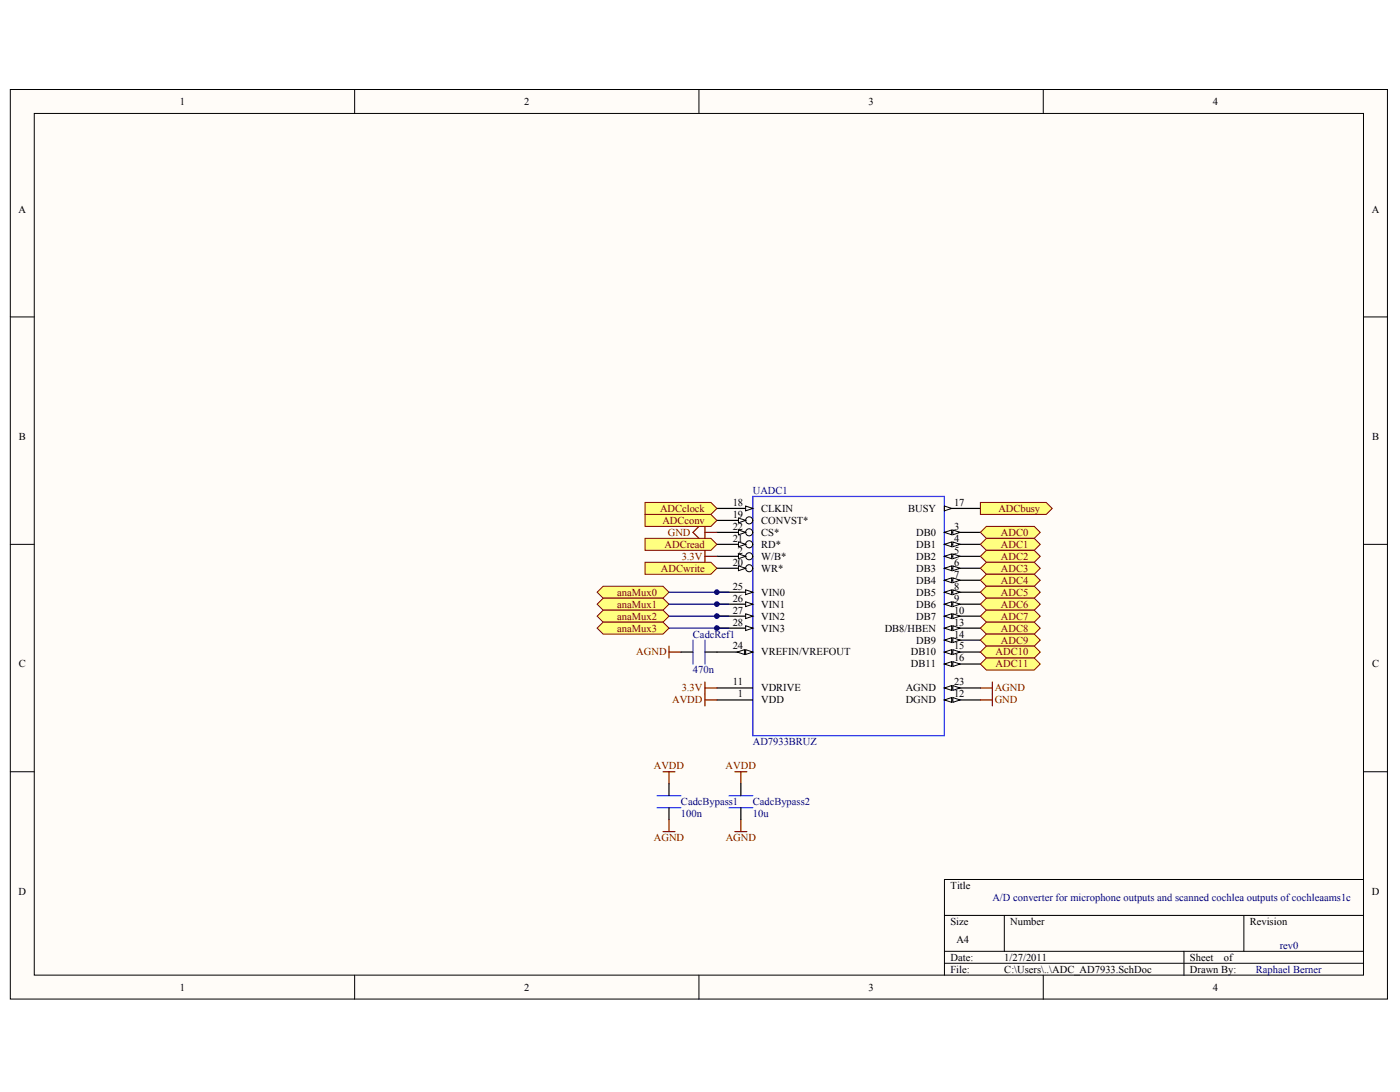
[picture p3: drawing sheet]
<svg xmlns="http://www.w3.org/2000/svg" width="258mm" height="201mm" viewBox="0 0 258 201" stroke-linecap="round" stroke-linejoin="round" font-family="sans-serif">
<g fill="#fffcf8" stroke="#000" stroke-width=".18">
<path d="M1.9 16.5h253.7v167.5h-253.7z"/>
<path d="M6.3 20.9h244.9v158.7h-244.9z"/>
</g>
<g fill="none" stroke="#000" stroke-width=".18">
<path d="M65.3 16.5v4.4M128.7 16.5v4.4M192.2 16.5v4.4M1.9 58.4h4.4M251.2 58.4h4.4M1.9 100.2h4.4M251.2 100.2h4.4M1.9 142.1h4.4M251.2 142.1h4.4M65.3 179.6v4.4M128.7 179.6v4.4M174 168.6h77.2"/>
<path d="M174 175.2h77.2M174 177.4h77.2M185 168.6v6.6M192.2 179.6v4.4M218.1 175.2v4.4M229.1 168.6v6.6M251.2 162h-77.2v17.6"/>
</g>
<path d="M138.7 91.4h35.2v44.1h-35.2z" fill="none" stroke="#00f" stroke-width=".22"/>
<path d="M174 102.4h6.6" fill="none" stroke="#000" stroke-width=".22"/>
<g fill="#fffcf8" stroke="#000" stroke-width=".18">
<path d="M174 102.4l1.3-.4v.9z"/>
<path d="M175.5 102l1.3 .4-1.3 .5z"/>
</g>
<path d="M174 100.2h6.6" fill="none" stroke="#000" stroke-width=".22"/>
<g fill="#fffcf8" stroke="#000" stroke-width=".18">
<path d="M174 100.2l1.3-.4v.9z"/>
<path d="M175.5 99.8l1.3 .4-1.3 .5z"/>
</g>
<path d="M174 126.7h6.6" fill="none" stroke="#000" stroke-width=".22"/>
<g fill="#fffcf8" stroke="#000" stroke-width=".18">
<path d="M174 126.7l1.3-.5v.9z"/>
<path d="M175.5 126.2l1.3 .5-1.3 .4z"/>
</g>
<path d="M174 98h6.6" fill="none" stroke="#000" stroke-width=".22"/>
<g fill="#fffcf8" stroke="#000" stroke-width=".18">
<path d="M174 98l1.3-.4v.9z"/>
<path d="M175.5 97.6l1.3 .4-1.3 .5z"/>
</g>
<path d="M132.1 120.1h6.6" fill="none" stroke="#000" stroke-width=".22"/>
<g fill="#fffcf8" stroke="#000" stroke-width=".18">
<path d="M137.3 119.6l1.4 .5-1.4 .4z"/>
<path d="M135.8 120.1l1.3-.5v.9z"/>
</g>
<path d="M132.1 104.6h6.6" fill="none" stroke="#000" stroke-width=".22"/>
<circle cx="138" cy="104.6" r=".65" fill="#fffcf8" stroke="#000" stroke-width=".18"/>
<path d="M136 104.2l1.3 .4-1.3 .5z" fill="#fffcf8" stroke="#000" stroke-width=".18"/>
<path d="M174 93.6h6.6" fill="none" stroke="#000" stroke-width=".22"/>
<path d="M174 93.2l1.3 .4-1.3 .5z" fill="#fffcf8" stroke="#000" stroke-width=".18"/>
<path d="M174 122.3h6.6" fill="none" stroke="#000" stroke-width=".22"/>
<g fill="#fffcf8" stroke="#000" stroke-width=".18">
<path d="M174 122.3l1.3-.5v.9z"/>
<path d="M175.5 121.8l1.3 .5-1.3 .4z"/>
</g>
<path d="M132.1 128.9h6.6M174 120.1h6.6" fill="none" stroke="#000" stroke-width=".22"/>
<g fill="#fffcf8" stroke="#000" stroke-width=".18">
<path d="M174 120.1l1.3-.5v.9z"/>
<path d="M175.5 119.6l1.3 .5-1.3 .4z"/>
</g>
<path d="M132.1 95.8h6.6" fill="none" stroke="#000" stroke-width=".22"/>
<circle cx="138" cy="95.8" r=".65" fill="#fffcf8" stroke="#000" stroke-width=".18"/>
<path d="M136 95.4l1.3 .4-1.3 .5z" fill="#fffcf8" stroke="#000" stroke-width=".18"/>
<path d="M132.1 93.6h6.6" fill="none" stroke="#000" stroke-width=".22"/>
<path d="M137.3 93.2l1.4 .4-1.4 .5z" fill="#fffcf8" stroke="#000" stroke-width=".18"/>
<path d="M174 115.7h6.6" fill="none" stroke="#000" stroke-width=".22"/>
<g fill="#fffcf8" stroke="#000" stroke-width=".18">
<path d="M174 115.7l1.3-.5v.9z"/>
<path d="M175.5 115.2l1.3 .5-1.3 .4z"/>
</g>
<path d="M132.1 98h6.6" fill="none" stroke="#000" stroke-width=".22"/>
<circle cx="138" cy="98" r=".65" fill="#fffcf8" stroke="#000" stroke-width=".18"/>
<path d="M136 97.6l1.3 .4-1.3 .5z" fill="#fffcf8" stroke="#000" stroke-width=".18"/>
<path d="M174 128.9h6.6" fill="none" stroke="#000" stroke-width=".22"/>
<g fill="#fffcf8" stroke="#000" stroke-width=".18">
<path d="M174 128.9l1.3-.5v.9z"/>
<path d="M175.5 128.4l1.3 .5-1.3 .4z"/>
</g>
<path d="M132.1 102.4h6.6" fill="none" stroke="#000" stroke-width=".22"/>
<circle cx="138" cy="102.4" r=".65" fill="#fffcf8" stroke="#000" stroke-width=".18"/>
<path d="M136 102l1.3 .4-1.3 .5z" fill="#fffcf8" stroke="#000" stroke-width=".18"/>
<path d="M132.1 100.2h6.6" fill="none" stroke="#000" stroke-width=".22"/>
<circle cx="138" cy="100.2" r=".65" fill="#fffcf8" stroke="#000" stroke-width=".18"/>
<path d="M136 99.8l1.3 .4-1.3 .5z" fill="#fffcf8" stroke="#000" stroke-width=".18"/>
<path d="M132.1 115.7h6.6" fill="none" stroke="#000" stroke-width=".22"/>
<path d="M137.3 115.2l1.4 .5-1.4 .4z" fill="#fffcf8" stroke="#000" stroke-width=".18"/>
<path d="M132.1 113.5h6.6" fill="none" stroke="#000" stroke-width=".22"/>
<path d="M137.3 113l1.4 .5-1.4 .4z" fill="#fffcf8" stroke="#000" stroke-width=".18"/>
<path d="M132.1 111.3h6.6" fill="none" stroke="#000" stroke-width=".22"/>
<path d="M137.3 110.8l1.4 .5-1.4 .4z" fill="#fffcf8" stroke="#000" stroke-width=".18"/>
<path d="M132.1 109.1h6.6" fill="none" stroke="#000" stroke-width=".22"/>
<path d="M137.3 108.6l1.4 .5-1.4 .4z" fill="#fffcf8" stroke="#000" stroke-width=".18"/>
<path d="M174 117.9h6.6M132.1 126.7h6.6" fill="none" stroke="#000" stroke-width=".22"/>
<g fill="#fffcf8" stroke="#000" stroke-width=".18">
<path d="M174 117.9l1.3-.5v.9z"/>
<path d="M175.5 117.4l1.3 .5-1.3 .4z"/>
</g>
<path d="M174 113.5h6.6" fill="none" stroke="#000" stroke-width=".22"/>
<g fill="#fffcf8" stroke="#000" stroke-width=".18">
<path d="M174 113.5l1.3-.5v.9z"/>
<path d="M175.5 113l1.3 .5-1.3 .4z"/>
</g>
<path d="M174 111.3h6.6" fill="none" stroke="#000" stroke-width=".22"/>
<g fill="#fffcf8" stroke="#000" stroke-width=".18">
<path d="M174 111.3l1.3-.5v.9z"/>
<path d="M175.5 110.8l1.3 .5-1.3 .4z"/>
</g>
<path d="M174 109.1h6.6" fill="none" stroke="#000" stroke-width=".22"/>
<g fill="#fffcf8" stroke="#000" stroke-width=".18">
<path d="M174 109.1l1.3-.5v.9z"/>
<path d="M175.5 108.6l1.3 .5-1.3 .4z"/>
</g>
<path d="M174 106.8h6.6" fill="none" stroke="#000" stroke-width=".22"/>
<g fill="#fffcf8" stroke="#000" stroke-width=".18">
<path d="M174 106.8l1.3-.4v.9z"/>
<path d="M175.5 106.4l1.3 .4-1.3 .5z"/>
</g>
<path d="M174 104.6h6.6" fill="none" stroke="#000" stroke-width=".22"/>
<g fill="#fffcf8" stroke="#000" stroke-width=".18">
<path d="M174 104.6l1.3-.4v.9z"/>
<path d="M175.5 104.2l1.3 .4-1.3 .5z"/>
</g>
<path d="M127.6 98l2.2-2.2v4.4zM129.8 98h2.3" fill="none" stroke="#800000" stroke-width=".22"/>
<g fill="#ffff80" stroke="#800000" stroke-width=".18">
<path d="M118.8 103.5h12.2l1.1 1.1-1.1 1.1h-12.2z" fill-rule="evenodd"/>
<path d="M118.8 99.1h12.2l1.1 1.1-1.1 1.1h-12.2z" fill-rule="evenodd"/>
<path d="M118.8 92.5h12.2l1.1 1.1-1.1 1.1h-12.2z" fill-rule="evenodd"/>
<path d="M118.8 94.7h12.2l1.1 1.1-1.1 1.1h-12.2z" fill-rule="evenodd"/>
<path d="M180.6 92.5h12.1l1.1 1.1-1.1 1.1h-12.1z" fill-rule="evenodd"/>
<path d="M180.6 98l1.1-1.1h8.8l1.1 1.1-1.1 1.1h-8.8z" fill-rule="evenodd"/>
<path d="M180.6 100.2l1.1-1.1h8.8l1.1 1.1-1.1 1.1h-8.8z" fill-rule="evenodd"/>
<path d="M180.6 102.4l1.1-1.1h8.8l1.1 1.1-1.1 1.1h-8.8z" fill-rule="evenodd"/>
<path d="M180.6 104.6l1.1-1.1h8.8l1.1 1.1-1.1 1.1h-8.8z" fill-rule="evenodd"/>
<path d="M180.6 106.8l1.1-1.1h8.8l1.1 1.1-1.1 1.2h-8.8z" fill-rule="evenodd"/>
<path d="M180.6 109.1l1.1-1.1h8.8l1.1 1.1-1.1 1.1h-8.8z" fill-rule="evenodd"/>
<path d="M180.6 111.3l1.1-1.1h8.8l1.1 1.1-1.1 1.1h-8.8z" fill-rule="evenodd"/>
<path d="M180.6 113.5l1.1-1.1h8.8l1.1 1.1-1.1 1.1h-8.8z" fill-rule="evenodd"/>
<path d="M180.6 115.7l1.1-1.1h8.8l1.1 1.1-1.1 1.1h-8.8z" fill-rule="evenodd"/>
<path d="M180.6 117.9l1.1-1.1h8.8l1.1 1.1-1.1 1.1h-8.8z" fill-rule="evenodd"/>
<path d="M180.6 120.1l1.1-1.1h8.8l1.1 1.1-1.1 1.1h-8.8z" fill-rule="evenodd"/>
<path d="M180.6 122.3l1.1-1.1h8.8l1.1 1.1-1.1 1.1h-8.8z" fill-rule="evenodd"/>
</g>
<g fill="none" stroke="#800000" stroke-width=".22">
<path d="M123.2 119v2.2M123.2 120.1h2.2M129.8 127.8v2.2M129.8 128.9h2.3M180.6 126.7h2.2M182.8 125.6v2.2M122.1 142.1h2.2M122.1 153.1h2.2M123.2 142.1v2.2M123.2 150.9v2.2M135.4 142.1h2.2M135.4 153.1h2.2"/>
<path d="M136.5 142.1v2.2M136.5 150.9v2.2"/>
</g>
<g fill="#ffff80" stroke="#800000" stroke-width=".18">
<path d="M110 109.1l1.1-1.1h11l1.1 1.1-1.1 1.1h-11z" fill-rule="evenodd"/>
<path d="M110 111.3l1.1-1.1h11l1.1 1.1-1.1 1.1h-11z" fill-rule="evenodd"/>
<path d="M110 113.5l1.1-1.1h11l1.1 1.1-1.1 1.1h-11z" fill-rule="evenodd"/>
<path d="M110 115.7l1.1-1.1h11l1.1 1.1-1.1 1.1h-11z" fill-rule="evenodd"/>
</g>
<path d="M127.6 117.9v4.4M129.8 117.9v4.4M121 146.5h4.4M121 148.7h4.4M134.3 146.5h4.4M134.3 148.7h4.4" fill="none" stroke="#06f" stroke-width=".22"/>
<path d="M125.4 120.1h2.2M129.8 120.1h2.3M123.2 144.3v2.2M123.2 148.7v2.2M136.5 144.3v2.2M136.5 148.7v2.2" fill="none" stroke="#000" stroke-width=".22"/>
<path d="M123.2 109.1h11.1M123.2 111.3h11.1M123.2 113.5h11.1M123.2 115.7h11.1" fill="none" stroke="#000080" stroke-width=".22"/>
<path d="M129.8 101.3v2.2M129.8 102.4h2.3M129.8 125.6v2.2M129.8 126.7h2.3M180.6 128.9h2.2M182.8 127.8v2.2" fill="none" stroke="#800000" stroke-width=".22"/>
<g fill="#000080" stroke="#000080" stroke-width=".18">
<circle cx="132" cy="115.7" r=".43"/>
<circle cx="132" cy="113.5" r=".43"/>
<circle cx="132" cy="111.2" r=".43"/>
<circle cx="132" cy="109" r=".43"/>
</g>
<g font-size="1.9">
<text x="33.1" y="19.3">1</text>
<text x="96.6" y="19.3">2</text>
<text x="160" y="19.3">3</text>
<text x="223.4" y="19.3">4</text>
<text x="3.4" y="39.1">A</text>
<text x="252.7" y="39.1">A</text>
<text x="3.5" y="81">B</text>
<text x="252.7" y="81">B</text>
<text x="135" y="95.4">19</text>
<text x="135" y="93.1">18</text>
<text x="140.2" y="94.3">CLKIN</text>
<text x="167.3" y="94.3">BUSY</text>
<text x="175.7" y="93.1">17</text>
<text x="135" y="97.6">22</text>
<text x="135" y="99.8">21</text>
<text x="135.9" y="102">2</text>
<text x="140.2" y="96.5">CONVST*</text>
<text x="140.2" y="98.7">CS*</text>
<text x="140.2" y="100.9">RD*</text>
<text x="168.8" y="100.9">DB1</text>
<text x="168.8" y="98.7">DB0</text>
<text x="175.7" y="102">5</text>
<text x="175.7" y="99.8">4</text>
<text x="175.7" y="97.6">3</text>
<text x="135" y="104.2">20</text>
<text x="140.2" y="105.3">WR*</text>
<text x="140.2" y="103.1">W/B*</text>
<text x="168.8" y="103.1">DB2</text>
<text x="168.8" y="107.5">DB4</text>
<text x="168.8" y="105.3">DB3</text>
<text x="175.7" y="106.4">7</text>
<text x="175.7" y="104.2">6</text>
<text x="135" y="113">27</text>
<text x="135" y="110.8">26</text>
<text x="135" y="108.6">25</text>
<text x="140.2" y="111.9">VIN1</text>
<text x="140.2" y="109.7">VIN0</text>
<text x="168.8" y="111.9">DB6</text>
<text x="168.8" y="109.7">DB5</text>
<text x="175.7" y="113">10</text>
<text x="175.7" y="110.8">9</text>
<text x="175.7" y="108.6">8</text>
<text x="135" y="119.6">24</text>
<text x="135" y="115.2">28</text>
<text x="140.2" y="116.3">VIN3</text>
<text x="140.2" y="114.1">VIN2</text>
<text x="163" y="116.3">DB8/HBEN</text>
<text x="168.8" y="118.5">DB9</text>
<text x="168.8" y="114.1">DB7</text>
<text x="175.7" y="119.6">15</text>
<text x="175.7" y="115.2">13</text>
<text x="175.7" y="117.4">14</text>
<text x="3.5" y="122.9">C</text>
<text x="140.2" y="120.7">VREFIN/VREFOUT</text>
<text x="167.8" y="122.9">DB11</text>
<text x="167.8" y="120.7">DB10</text>
<text x="175.7" y="121.8">16</text>
<text x="252.7" y="122.9">C</text>
<text x="135" y="126.2">11</text>
<text x="135.9" y="128.4">1</text>
<text x="140.2" y="129.5">VDD</text>
<text x="140.2" y="127.3">VDRIVE</text>
<text x="166.8" y="127.3">AGND</text>
<text x="166.8" y="129.5">DGND</text>
<text x="175.7" y="126.2">23</text>
<text x="175.7" y="128.4">12</text>
<text x="3.4" y="164.8">D</text>
<text x="175.1" y="163.7">Title</text>
<text x="252.7" y="164.8">D</text>
<text x="175.1" y="170.3">Size</text>
<text x="176.2" y="173.6">A4</text>
<text x="186.1" y="170.3">Number</text>
<text x="230.2" y="170.3">Revision</text>
<text x="175.1" y="176.9">Date:</text>
<text x="175.1" y="179.1">File:</text>
<text x="185" y="176.9">1/27/2011</text>
<text x="185" y="179.1">C:\Users\..\ADC_AD7933.SchDoc</text>
<text x="219.2" y="176.9">Sheet</text>
<text x="219.2" y="179.1">Drawn By:</text>
<text x="225.5" y="176.9">of</text>
<text x="33.1" y="182.4">1</text>
<text x="96.6" y="182.4">2</text>
<text x="160" y="182.4">3</text>
<text x="223.4" y="182.4">4</text>
</g>
<g font-size="1.9" fill="#800000">
<text x="121.6" y="94.3">ADCclock</text>
<text x="183.9" y="94.3">ADCbusy</text>
<text x="122" y="96.5">ADCconv</text>
<text x="122.4" y="100.9">ADCread</text>
<text x="123" y="98.7">GND</text>
<text x="184.4" y="98.7">ADC0</text>
<text x="184.4" y="100.9">ADC1</text>
<text x="121.8" y="105.3">ADCwrite</text>
<text x="125.6" y="103.1">3.3V</text>
<text x="184.4" y="103.1">ADC2</text>
<text x="184.4" y="105.3">ADC3</text>
<text x="184.4" y="107.5">ADC4</text>
<text x="113.7" y="109.7">anaMux0</text>
<text x="113.7" y="111.9">anaMux1</text>
<text x="184.4" y="109.7">ADC5</text>
<text x="184.4" y="111.9">ADC6</text>
<text x="113.7" y="114.1">anaMux2</text>
<text x="113.7" y="116.3">anaMux3</text>
<text x="184.4" y="114.1">ADC7</text>
<text x="184.4" y="116.3">ADC8</text>
<text x="184.4" y="118.5">ADC9</text>
<text x="117.2" y="120.7">AGND</text>
<text x="183.4" y="120.7">ADC10</text>
<text x="183.4" y="122.9">ADC11</text>
<text x="123.8" y="129.5">AVDD</text>
<text x="125.6" y="127.3">3.3V</text>
<text x="183.2" y="127.3">AGND</text>
<text x="183.2" y="129.5">GND</text>
<text x="120.4" y="141.6">AVDD</text>
<text x="133.7" y="141.6">AVDD</text>
<text x="120.5" y="154.9">AGND</text>
<text x="133.7" y="154.9">AGND</text>
</g>
<g font-size="1.9" fill="#000080">
<text x="138.7" y="90.9">UADC1</text>
<text x="127.6" y="117.4">CadcRef1</text>
<text x="127.6" y="124">470n</text>
<text x="138.7" y="137.2">AD7933BRUZ</text>
<text x="125.4" y="148.3">CadcBypass1</text>
<text x="138.7" y="148.3">CadcBypass2</text>
<text x="125.4" y="150.5">100n</text>
<text x="138.7" y="150.5">10u</text>
<text x="182.8" y="165.9">A/D converter for microphone outputs and scanned cochlea outputs of cochleaams1c</text>
<text x="231.3" y="179.1">Raphael Berner</text>
<text x="235.7" y="174.7">rev0</text>
</g>
</svg>
